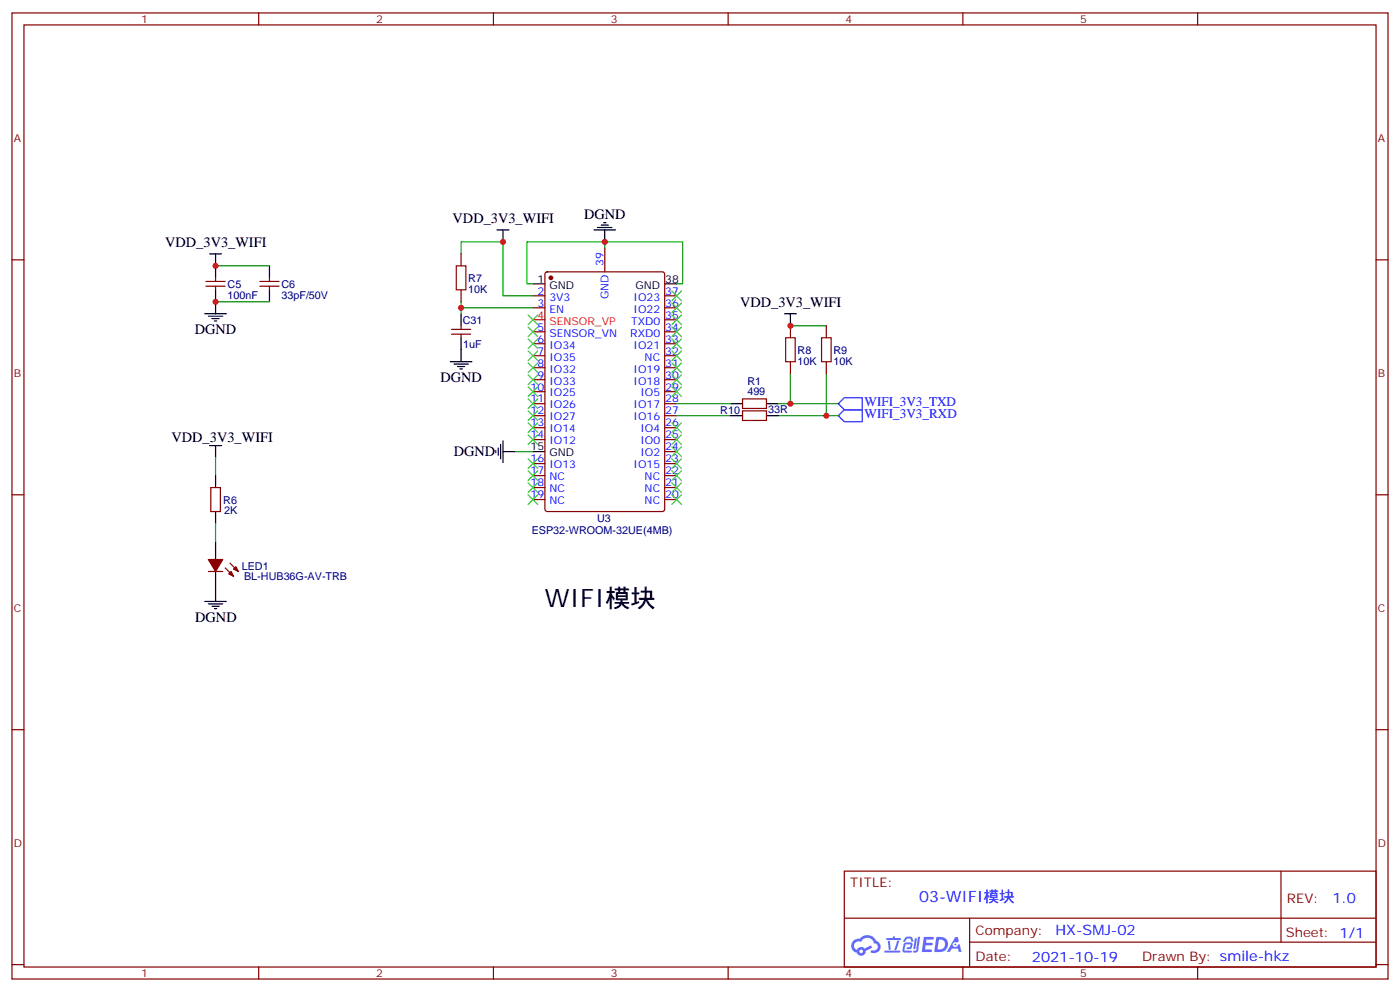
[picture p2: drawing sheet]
<svg xmlns="http://www.w3.org/2000/svg" width="412mm" height="292mm" viewBox="0 0 412 292" stroke-linecap="round" stroke-linejoin="round" font-family="sans-serif">
<g fill="none" stroke="#870000" stroke-width=".35">
<path d="M3.5 3.8h405.4v284.3h-405.4zM7.1 7.3h398.2v277.3h-398.2zM76.2 3.8v3.5M145.3 3.8v3.5M214.5 3.8v3.5M283.6 3.8v3.5M352.8 3.8v3.5M3.5 76.5h3.6M405.3 76.5h3.6M3.5 145.6h3.6M405.3 145.6h3.6M3.5 214.8h3.6"/>
<path d="M405.3 214.8h3.6M248.7 256.4h156.6v28.2h-156.6zM377.3 256.4v20.9M248.7 270.2h156.5M285.6 277.3h119.6M285.6 270.2v14.2M3.5 283.9h3.6M76.2 284.6v3.5M145.3 284.6v3.5M214.5 284.6v3.5M283.6 284.6v3.5M352.8 284.6v3.5"/>
<path d="M405.3 283.9h3.6"/>
</g>
<g fill="#5487ff">
<path d="M272.1 275.7h2.6l.3 .2-.1 .6h-2l-.1 1h1.6l.4 .4-.4 .4h-1.7l-.2 1.1 1.8 .1 .3 .3-.2 .4h-2.9z"/>
<path d="M281.4 275.8h.7l.4 1.3-.7 .3a.74 .74 0 0 0-1.1 .3 .74 .74 0 0 0 .5 1.1 .74 .74 0 0 0 .9-.7l.5-.3 .7 2.4h-.9l-.2-1h-1.9l-.5 1h-.9z"/>
<path d="M269.5 276.2h.6l-.4 2.9a.31 .31 0 0 1-.3 .3 .31 .31 0 0 1-.3-.3z"/>
<path d="M270.4 275.7h.6l-.5 4a.89 .89 0 0 1-.7 .7 .89 .89 0 0 1-.9-.3l1-.5z"/>
<path d="M266.8 275.9l.6-.2 1.2 .1 .5 1.3-.6 .1-.4-.9-1 .1a.95 .95 0 0 1-1 .8l-.1-.2z"/>
<path d="M266.4 277.6l1.8-.2a1.04 1.04 0 0 1 .6 1.1 1.04 1.04 0 0 1-.8 .9h-.7a.29 .29 0 0 1-.3-.4 .29 .29 0 0 1 .3-.2h.7l.2-.8h-1.4l-.4 1.8h1.9a.29 .29 0 0 1 .3 .3 .29 .29 0 0 1-.3 .3h-2l-.4-.3 .2-2.1z"/>
<path d="M260.5 279.8h4.4a.3 .3 0 0 1 .3 .3 .3 .3 0 0 1-.3 .3h-4.3z"/>
<path d="M264.3 276.9h.6l-.5 1.6a1.02 1.02 0 0 1-.7 1.2l-.2-.3z"/>
<path d="M261.5 276.9h.6l.3 2.4-.3 .3-.3-.2z"/>
<path d="M261.1 276.1h1.9l.2-.5h.5l-.1 .5h1.5a.29 .29 0 0 1 .3 .3 .29 .29 0 0 1-.3 .3h-3.9z"/>
<path d="M275.8 275.7l-.6 4.5h1.4a2.27 2.27 0 0 0 2.7-2.3 2.27 2.27 0 0 0-2.7-2.2zM276.6 276.5a1.5 1.5 0 0 1 1.8 1.6 1.5 1.5 0 0 1-1.9 1.3h-.3z"/>
<path d="M251.4 276.9a2.09 2.09 0 0 0 1 3.5 1.37 1.37 0 0 0 1.5 .9 1.37 1.37 0 0 0 1.1-1.4l2-1-.5-.7-1.8 1a1.4 1.4 0 0 0-2.3 .4 1.32 1.32 0 0 1-.6-1.9 1.32 1.32 0 0 1 1.9-.4 2.02 2.02 0 0 1 2-1.3 2.02 2.02 0 0 1 1.8 1.6 1.09 1.09 0 0 1 1.1 1.4 1.09 1.09 0 0 1-1.6 .7 .41 .41 0 0 0-.5 .3 .41 .41 0 0 0 .4 .5 1.89 1.89 0 0 0 2.4-1.2 1.89 1.89 0 0 0-1.2-2.4 2.98 2.98 0 0 0-5-.6l-1 .1zM253.2 280a.52 .52 0 0 1 1 0 .52 .52 0 0 1-1 0z"/>
<circle cx="281.4" cy="278" r=".28"/>
</g>
<g fill="none" stroke="#870000" stroke-width=".35">
<path d="M135.8 74.7v3.5M178.2 73v7M60.7 84.2h5.6M60.7 82.8h5.6M63.5 81.8v1M63.5 84.2v1.1M76.6 84.2h5.6M76.6 82.8h5.6M79.4 81.8v1M79.4 84.2v1.1M133 98.4h5.6M133 96.9h5.6"/>
<path d="M135.8 85.3v3.5M135.8 95.9v1M135.8 98.4v1M157 87.1h3.5M157 90.6h3.5M157 97.6h3.5M160.7 80.2l.5-.2h33.9l.6 .4 .1 69.5-.5 .6-34.1 .1-.6-.5-.1-69.4zM195.8 87.1h3.5M195.8 90.6h3.5M195.8 94.1h3.5M195.8 97.6h3.5M232.8 95.9v3.5"/>
<path d="M243.4 95.9v3.5M157 101.2h3.5M157 104.7h3.5M157 108.2h3.5M157 111.8h3.5M157 115.3h3.5M157 118.8h3.5M195.8 101.2h3.5M195.8 104.7h3.5M195.8 108.2h3.5M195.8 111.8h3.5M195.8 115.3h3.5"/>
<path d="M195.8 118.8h3.5M218.7 117.4h7.1v2.8h-7.1zM232.8 106.5v3.5M243.4 106.5v3.5M157 122.3h3.5M157 125.9h3.5M157 129.4h3.5M157 136.5h3.5M157 140h3.5M195.8 122.3h3.5M195.8 125.9h3.5M195.8 129.4h3.5"/>
<path d="M195.8 132.9h3.5M195.8 136.5h3.5M195.8 140h3.5M218.7 120.9h7.1v2.9h-7.1zM62.1 143.5h2.8v7.1h-2.8zM157 143.5h3.5M157 147h3.5M195.8 143.5h3.5M195.8 147h3.5M61.4 168.2h4.2M66.3 167.1l2.5 2.5M67.7 165.7l2.5 2.5"/>
</g>
<g fill="none" stroke="#000" stroke-width=".35">
<path d="M61.7 74.7h3.6M63.5 74.7v7.1M79.4 78.2v3.6M146.4 67.7h3.5M148.2 67.7v3.5M175 67.7h6.3M176 67h4.3M177.1 66.3h2.1M177.8 65.5h.7M178.2 67.7v3.5M60.3 92.4h6.4M61.4 93.1h4.2"/>
<path d="M62.4 93.8h2.2M63.1 94.5h.8M63.5 85.3v7.1M79.4 85.3v3.5M135.8 92.4v3.5M135.8 99.4v7.1M157 83.5h3.5M195.8 83.5h3.5M231.1 92.4h3.5M232.8 92.4v3.5M132.6 106.5h6.4M133.7 107.2h4.2"/>
<path d="M134.8 107.9h2.1M135.5 108.6h.7M215.2 118.8h3.5M225.8 118.8h3.5M61.7 131.2h3.6M63.5 131.2v3.5M63.5 140v3.5M146 132.6v.7M146.8 131.9v2.1M147.5 130.8v4.2M148.2 132.9h3.5M148.2 129.8v6.3"/>
<path d="M157 132.9h3.5M215.2 122.3h3.5M225.8 122.3h3.5M63.5 150.6v3.5M63.5 159.4v5.3M60.3 177h6.4M61.4 177.7h4.2M62.4 178.4h2.2M63.1 179.1h.8M63.5 168.2v8.8"/>
</g>
<path d="M157 94.1h3.5" fill="none" stroke="#f00" stroke-width=".35"/>
<g fill="#870000" stroke="#870000" stroke-width=".35">
<path d="M61.4 164.7h4.2l-2.1 3.5z"/>
<path d="M67.4 168.9l.7-.7 .7 1.4z"/>
<path d="M69.5 166.8l.7 1.4-1.4-.7z"/>
<circle cx="162.3" cy="81.8" r=".53"/>
</g>
<path d="M246.9 118.8l1.8-1.7h5.3v3.5h-5.3zM246.9 122.3l1.8-1.7h5.3v3.5h-5.3z" fill="none" stroke="#00f" stroke-width=".35"/>
<g fill="none" stroke="#008700" stroke-width=".35">
<path d="M63.5 78.2h15.9M135.8 74.7v-3.5h12.4v15.9h8.8M178.2 71.2v1.8M63.5 88.8h15.9M135.8 88.8v3.6M135.8 90.6h21.2M157 83.5h-1.8v-12.3h45.9v12.3h-1.8M232.8 95.9h10.6M199.3 118.8h15.9M229.3 118.8h17.6M232.8 110v8.8M243.4 110v12.3"/>
<path d="M63.5 134.7v5.3M151.7 132.9h5.3M199.3 122.3h15.9M229.3 122.3h17.6M63.5 154.1v5.3"/>
</g>
<g fill="none" stroke="#3c3" stroke-width=".35">
<path d="M155.6 99.8l2.8 2.8M155.6 96.2l2.8 2.9M155.6 92.7l2.8 2.8M158.4 99.8l-2.8 2.8M158.4 96.2l-2.8 2.9M158.4 92.7l-2.8 2.8M197.9 85.7l2.8 2.8M197.9 89.2l2.8 2.8M197.9 92.7l2.8 2.8M197.9 96.2l2.8 2.9M197.9 99.8l2.8 2.8M200.7 85.7l-2.8 2.8"/>
<path d="M200.7 89.2l-2.8 2.8M200.7 92.7l-2.8 2.8M200.7 96.2l-2.8 2.9M200.7 99.8l-2.8 2.8M155.6 117.4l2.8 2.8M155.6 113.9l2.8 2.8M155.6 110.3l2.8 2.9M155.6 106.8l2.8 2.8M155.6 103.3l2.8 2.8M158.4 117.4l-2.8 2.8M158.4 113.9l-2.8 2.8M158.4 110.3l-2.8 2.9"/>
<path d="M158.4 106.8l-2.8 2.8M158.4 103.3l-2.8 2.8M197.9 103.3l2.8 2.8M197.9 106.8l2.8 2.8M197.9 110.3l2.8 2.9M197.9 113.9l2.8 2.8M200.7 103.3l-2.8 2.8M200.7 106.8l-2.8 2.8M200.7 110.3l-2.8 2.9M200.7 113.9l-2.8 2.8M155.6 138.6l2.8 2.8M155.6 135l2.8 2.9"/>
<path d="M155.6 128l2.8 2.8M155.6 124.5l2.8 2.8M155.6 120.9l2.8 2.9M158.4 128l-2.8 2.8M158.4 135l-2.8 2.9M158.4 138.6l-2.8 2.8M158.4 124.5l-2.8 2.8M158.4 120.9l-2.8 2.9M197.9 124.5l2.8 2.8M197.9 128l2.8 2.8M197.9 131.5l2.8 2.8M197.9 138.6l2.8 2.8"/>
<path d="M197.9 135l2.8 2.9M200.7 124.5l-2.8 2.8M200.7 128l-2.8 2.8M200.7 131.5l-2.8 2.8M200.7 138.6l-2.8 2.8M200.7 135l-2.8 2.9M155.6 145.6l2.8 2.8M155.6 142.1l2.8 2.8M158.4 145.6l-2.8 2.8M158.4 142.1l-2.8 2.8M197.9 145.6l2.8 2.8M197.9 142.1l2.8 2.8"/>
<path d="M200.7 145.6l-2.8 2.8M200.7 142.1l-2.8 2.8"/>
</g>
<path d="M134.4 78.2h2.8v7.1h-2.8zM231.4 99.4h2.8v7.1h-2.8zM242 99.4h2.8v7.1h-2.8z" fill="none" stroke="#a10000" stroke-width=".35"/>
<g fill="#c00">
<circle cx="178.2" cy="71.2" r=".88"/>
<circle cx="135.8" cy="90.6" r=".88"/>
<circle cx="148.2" cy="71.2" r=".88"/>
<circle cx="63.5" cy="78.2" r=".88"/>
<circle cx="63.5" cy="88.8" r=".88"/>
<circle cx="243.4" cy="122.3" r=".88"/>
<circle cx="232.8" cy="118.8" r=".88"/>
<circle cx="232.8" cy="95.9" r=".88"/>
</g>
<text font-size="7.4" x="160.5" y="178.8">WIFI模块</text>
<text font-size="4.6" fill="#00f" x="270.8" y="265.4">03-WIFI模块</text>
<g font-size="4.2">
<text x="133.3" y="65.6">VDD_3V3_WIFI</text>
<text x="172" y="64.4">DGND</text>
<text x="48.7" y="72.6">VDD_3V3_WIFI</text>
<text x="218" y="90.3">VDD_3V3_WIFI</text>
<text x="57.4" y="98.4">DGND</text>
<text x="129.7" y="112.5">DGND</text>
<text x="50.5" y="130">VDD_3V3_WIFI</text>
<text x="133.6" y="134.3">DGND</text>
<text x="57.5" y="183.1">DGND</text>
</g>
<g font-size="4.2" fill="#00f">
<text x="392.5" y="265.7">1.0</text>
<text x="310.9" y="275.2">HX-SMJ-02</text>
<text x="304" y="283">2021-10-19</text>
</g>
<g font-size="3.9" fill="#00f">
<text x="254.7" y="119.6">WIFI_3V3_TXD</text>
<text x="254.7" y="123.1">WIFI_3V3_RXD</text>
</g>
<g font-size="3.9" fill="#800">
<text x="250.5" y="261">TITLE:</text>
<text x="379.1" y="265.7">REV:</text>
<text x="287.4" y="275.2">Company:</text>
<text x="378.7" y="275.8">Sheet: 1/1</text>
<text x="287.4" y="282.9">Date:</text>
<text x="336.4" y="282.9">Drawn By: smile-hkz</text>
</g>
<g font-size="3.2" fill="#800">
<text x="41.6" y="6.8">1</text>
<text x="110.8" y="6.8">2</text>
<text x="179.9" y="6.8">3</text>
<text x="249.1" y="6.8">4</text>
<text x="318.2" y="6.8">5</text>
<text x="4.1" y="41.9">A</text>
<text x="405.9" y="41.9">A</text>
<text x="4.1" y="111.1">B</text>
<text x="405.9" y="111.1">B</text>
<text x="4.1" y="180.2">C</text>
<text x="405.9" y="180.2">C</text>
<text x="4.1" y="249.3">D</text>
<text x="405.9" y="249.3">D</text>
<text x="41.6" y="287.6">1</text>
<text x="110.8" y="287.6">2</text>
<text x="179.9" y="287.6">3</text>
<text x="249.1" y="287.6">4</text>
<text x="318.2" y="287.6">5</text>
</g>
<g font-size="3.2" fill="#000080">
<text x="137.9" y="82.9">R7</text>
<text x="67" y="87.9">100nF</text>
<text x="67" y="84.7">C5</text>
<text x="82.9" y="87.9">33pF/50V</text>
<text x="82.9" y="84.7">C6</text>
<text x="137.9" y="86.1">10K</text>
<text x="136.3" y="95.2">C31</text>
<text x="136.4" y="102.3">1uF</text>
<text x="234.9" y="107.3">10K</text>
<text x="235" y="104.1">R8</text>
<text x="245.5" y="107.3">10K</text>
<text x="245.5" y="104.1">R9</text>
<text x="220.1" y="113.2">R1</text>
<text x="220.1" y="116.3">499</text>
<text x="212.2" y="121.7">R10</text>
<text x="226.3" y="121.7">33R</text>
<text x="65.8" y="148.3">R6</text>
<text x="66.1" y="151.4">2K</text>
<text x="175.9" y="153.6">U3</text>
<text x="156.6" y="157">ESP32-WROOM-32UE(4MB)</text>
<text x="71.2" y="167.7">LED1</text>
<text x="71.9" y="170.8">BL-HUB36G-AV-TRB</text>
</g>
<g font-size="3.2">
<text x="158.3" y="83.2">1</text>
<text x="196" y="83.2">38</text>
<text x="161.8" y="84.9">GND</text>
<text x="187.2" y="84.9">GND</text>
<text x="156.3" y="132.6">15</text>
<text x="161.8" y="134.3">GND</text>
</g>
<g font-size="3.2" fill="#00f">
<text x="177.8" y="78.2" transform="rotate(-90 177.8 78.2)">39</text>
<text x="158.3" y="86.7">2</text>
<text x="161.8" y="88.5">3V3</text>
<text x="179.2" y="88" transform="rotate(-90 179.2 88)">GND</text>
<text x="186.6" y="88.5">IO23</text>
<text x="196" y="86.7">37</text>
<text x="158.3" y="90.2">3</text>
<text x="161.8" y="92">EN</text>
<text x="185.9" y="95.5">TXD0</text>
<text x="186.6" y="92">IO22</text>
<text x="196" y="90.2">36</text>
<text x="196" y="93.8">35</text>
<text x="158.3" y="100.8">6</text>
<text x="158.3" y="97.3">5</text>
<text x="161.8" y="99.1">SENSOR_VN</text>
<text x="185.6" y="99.1">RXD0</text>
<text x="196" y="97.3">34</text>
<text x="196" y="100.8">33</text>
<text x="158.3" y="107.9">8</text>
<text x="158.3" y="104.4">7</text>
<text x="161.8" y="106.1">IO35</text>
<text x="161.8" y="102.6">IO34</text>
<text x="186.6" y="102.6">IO21</text>
<text x="189.9" y="106.1">NC</text>
<text x="196" y="104.4">32</text>
<text x="196" y="107.9">31</text>
<text x="158.3" y="111.4">9</text>
<text x="161.8" y="113.2">IO33</text>
<text x="161.8" y="109.6">IO32</text>
<text x="186.6" y="109.6">IO19</text>
<text x="186.6" y="113.2">IO18</text>
<text x="196" y="111.4">30</text>
<text x="156.3" y="118.5">11</text>
<text x="156.3" y="114.9">10</text>
<text x="161.8" y="116.7">IO25</text>
<text x="188.6" y="116.7">IO5</text>
<text x="196" y="114.9">29</text>
<text x="196" y="118.5">28</text>
<text x="156.3" y="125.5">13</text>
<text x="156.3" y="122">12</text>
<text x="161.8" y="123.8">IO27</text>
<text x="161.8" y="120.2">IO26</text>
<text x="186.6" y="120.2">IO17</text>
<text x="186.6" y="123.8">IO16</text>
<text x="196" y="122">27</text>
<text x="196" y="125.5">26</text>
<text x="156.3" y="129">14</text>
<text x="161.8" y="130.8">IO12</text>
<text x="161.8" y="127.3">IO14</text>
<text x="188.6" y="127.3">IO4</text>
<text x="188.6" y="130.8">IO0</text>
<text x="196" y="129">25</text>
<text x="156.3" y="136.1">16</text>
<text x="161.8" y="137.9">IO13</text>
<text x="186.6" y="137.9">IO15</text>
<text x="188.6" y="134.3">IO2</text>
<text x="196" y="132.6">24</text>
<text x="196" y="136.1">23</text>
<text x="156.3" y="143.2">18</text>
<text x="156.3" y="139.6">17</text>
<text x="161.8" y="141.4">NC</text>
<text x="189.9" y="141.4">NC</text>
<text x="196" y="139.6">22</text>
<text x="196" y="143.2">21</text>
<text x="156.3" y="146.7">19</text>
<text x="161.8" y="148.4">NC</text>
<text x="161.8" y="144.9">NC</text>
<text x="189.9" y="144.9">NC</text>
<text x="189.9" y="148.4">NC</text>
<text x="196" y="146.7">20</text>
</g>
<g font-size="3.2" fill="#f00">
<text x="158.3" y="93.8">4</text>
<text x="161.8" y="95.5">SENSOR_VP</text>
</g>
</svg>
